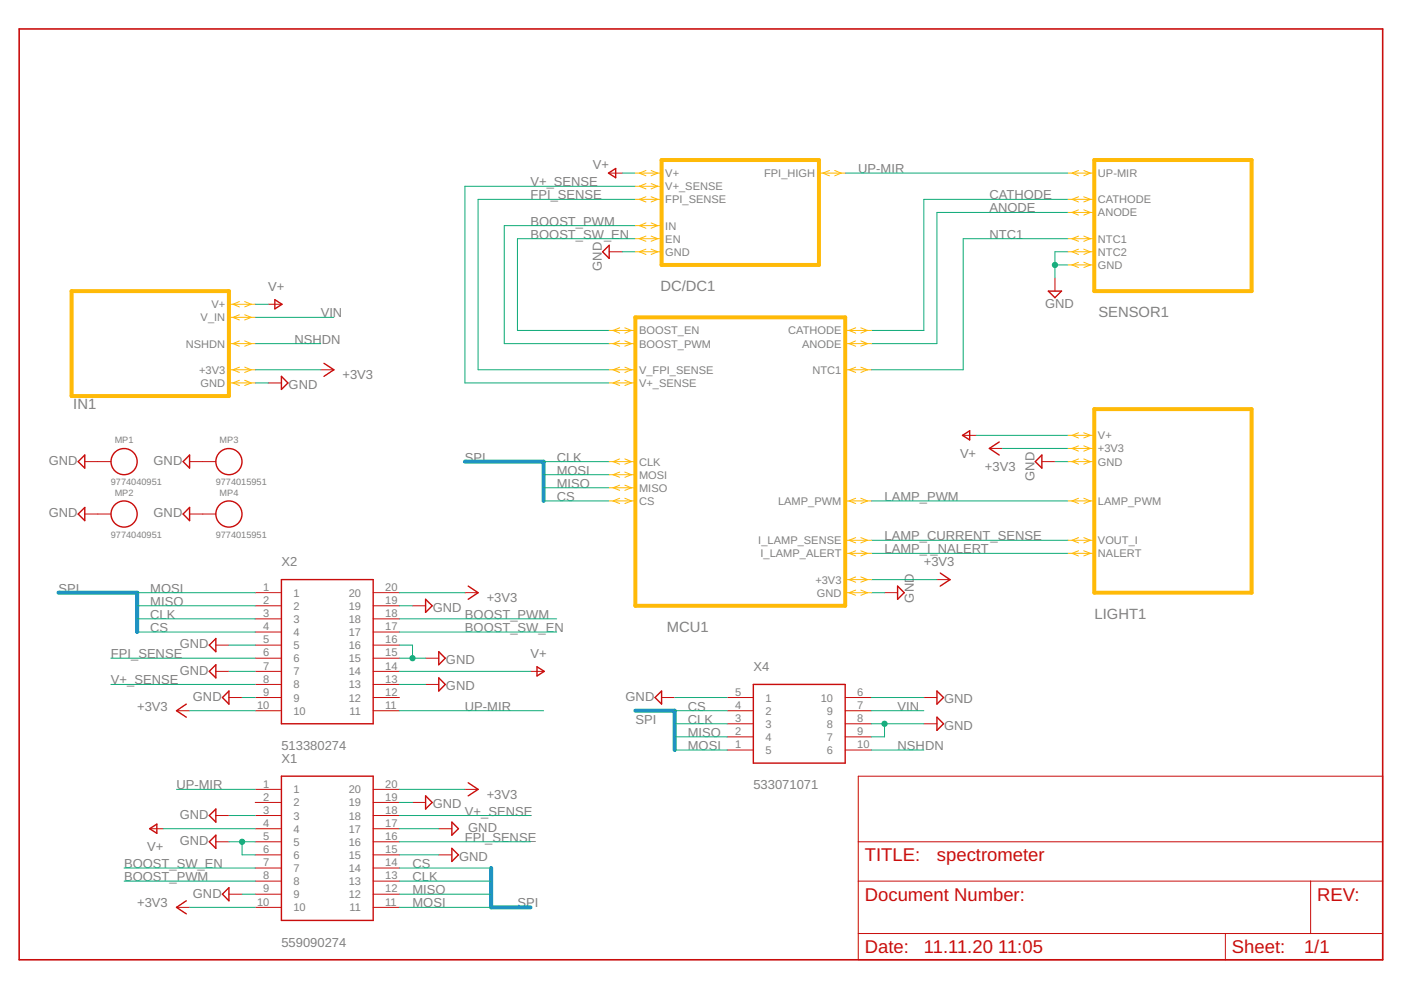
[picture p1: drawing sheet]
<svg xmlns="http://www.w3.org/2000/svg" width="297mm" height="210mm" viewBox="0 0 297 210" stroke-linecap="round" stroke-linejoin="round" font-family="sans-serif">
<g fill="none" stroke="#c90d0c" stroke-width=".3">
<path d="M129 36.7l1.5-1v2zM127.8 53.4l1.4-1.4v2.8zM58.3 63.5l1.5 1-1.5 1zM59.7 79.8l1.3 1.4-1.3 1.4zM68.7 77l2.1 1.4-2.1 1.4M222.3 61.7h2.8l-1.4 1.4zM18 96.5v2.8l-1.4-1.4zM40.2 96.5v2.8l-1.4-1.4zM204.1 92.3l1.5-1v2zM211.9 93.7l-2.1 1.4 2.1 1.4M220.9 96.5v2.8l-1.4-1.4zM18 107.6v2.8l-1.4-1.4z"/>
<path d="M40.2 107.6v2.8l-1.4-1.4zM44.4 136.8l1.4-1.4v2.8zM59.7 122.9h19.4v30.6h-19.4zM90.2 127.1l1.4 1.3-1.4 1.4zM93 138.2l1.4 1.4-1.4 1.3zM99.3 124.3l2.1 1.4-2.1 1.4M190.3 124.3l1.4 1.4-1.4 1.4zM199.3 121.5l2.1 1.4-2.1 1.4M39.5 149.3l-2.1 1.4 2.1 1.4M45.8 140.9v2.8l-1.4-1.4zM47.2 147.9l1.3-1.4v2.8zM93 143.7l1.4 1.4-1.4 1.4z"/>
<path d="M113.9 141.4l1.5 .9-1.5 1zM138.9 147.9l1.4-1.4v2.8zM159.7 145.1h19.5v16.7h-19.5zM198.6 146.5l1.4 1.4-1.4 1.4zM198.6 152.1l1.4 1.4-1.4 1.4zM31.7 175.7l1.6-1v2zM44.4 172.9l1.4-1.4v2.8zM45.8 177.1v2.8l-1.4-1.4zM59.7 164.6h19.4v30.6h-19.4zM90.2 168.7l1.4 1.4-1.4 1.4zM95.8 174.3l1.4 1.4-1.4 1.4zM95.8 179.9l1.4 1.4-1.4 1.3z"/>
<path d="M99.3 166l2.1 1.4-2.1 1.3M39.5 191l-2.1 1.4 2.1 1.4M48.5 188.2v2.8l-1.3-1.4z"/>
<circle cx="26.3" cy="97.9" r="2.77"/>
<circle cx="48.5" cy="97.9" r="2.77"/>
<circle cx="26.3" cy="109" r="2.77"/>
<circle cx="48.5" cy="109" r="2.77"/>
</g>
<g fill="none" stroke="#c90d0c" stroke-width=".21">
<path d="M129.2 36.7h2.7M129.2 53.4h2.7M223.7 58.9v2.8M56.9 64.5h2.8M68 78.4h2.8M18 97.9h5.5M40.2 97.9h5.6M56.9 81.2h2.8M204.2 92.3h2.8M209.8 95.1h2.8M220.9 97.9h2.8M18 109h5.5"/>
<path d="M40.2 109h5.6M45.8 136.8h2.7M54.1 125.7h5.6M54.1 136.8h5.6M54.1 128.4h5.6M54.1 131.2h5.6M54.1 134h5.6M54.1 139.6h5.6M79.1 125.7h5.6M79.1 136.8h5.6M79.1 128.4h5.6M79.1 131.2h5.6"/>
<path d="M79.1 134h5.6M79.1 139.6h5.6M87.5 128.4h2.7M90.2 139.6h2.8M98.6 125.7h2.8M187.5 125.7h2.8M198.6 122.9h2.8M37.4 150.7h2.8M45.8 142.3h2.7M48.5 147.9h2.8M54.1 147.9h5.6M54.1 150.7h5.6"/>
<path d="M54.1 142.3h5.6M54.1 145.1h5.6M79.1 147.9h5.6M79.1 150.7h5.6M79.1 142.3h5.6M79.1 145.1h5.6M90.2 145.1h2.8M112.5 142.3h2.8M140.3 147.9h2.7M154.2 147.9h5.5M154.2 150.7h5.5M154.2 153.5h5.5"/>
<path d="M154.2 156.2h5.5M154.2 159h5.5M179.2 147.9h5.5M179.2 150.7h5.5M179.2 153.5h5.5M179.2 156.2h5.5M179.2 159h5.5M195.9 147.9h2.7M195.9 153.5h2.7M31.9 175.7h2.7M45.8 178.5h2.7M45.8 172.9h2.7"/>
<path d="M54.1 178.5h5.6M54.1 167.4h5.6M54.1 170.1h5.6M54.1 172.9h5.6M54.1 175.7h5.6M79.1 178.5h5.6M79.1 167.4h5.6M79.1 170.1h5.6M79.1 172.9h5.6M79.1 175.7h5.6M87.5 170.1h2.7M93 175.7h2.8"/>
<path d="M98.6 167.4h2.8M182 164.6h111.2v38.9h-111.2zM182 178.5h111.2M37.4 192.4h2.8M48.5 189.6h2.8M54.1 186.8h5.6M54.1 181.3h5.6M54.1 184h5.6M54.1 189.6h5.6M54.1 192.4h5.6M79.1 186.8h5.6M79.1 181.3h5.6"/>
<path d="M79.1 184h5.6M79.1 189.6h5.6M79.1 192.4h5.6M93 181.3h2.8M182 186.8h111.2M182 197.9h111.2M259.8 197.9v5.6M277.9 186.8v11.1"/>
</g>
<path d="M4.1 6.1h289.1v197.4h-289.1z" fill="none" stroke="#c90d0c" stroke-width=".34"/>
<path d="M98.6 97.9h16.7v8.3M12.4 125.7h16.7v8.3M134.7 150.7h8.3v8.3M104.1 184v8.4h8.4" fill="none" stroke="#0696d7" stroke-width=".85"/>
<g fill="none" stroke="#0dab76" stroke-width=".21">
<path d="M131.9 36.7h2.8M134.7 39.5h-36.1v41.7h30.6M179.2 36.7h47.2M131.9 53.4h2.8M134.7 50.6h-25v19.5h19.5M134.7 42.3h-33.3v36.1h27.8M134.7 47.8h-27.8v25.1h22.3M223.7 56.2h2.7M226.4 50.6h-22.2v27.8h-19.5M226.4 53.4h-2.7v5.5M226.4 42.3h-30.5v27.8h-11.2M226.4 45h-27.8v27.9h-13.9"/>
<path d="M54.1 78.4h13.9M54.1 64.5h2.8M54.1 72.9h13.9M54.1 67.3h16.7M54.1 81.2h2.8M115.3 97.9h13.9M207 92.3h19.4M212.6 95.1h13.8M223.7 97.9h2.7M115.3 106.2h13.9M115.3 100.6h13.9M115.3 103.4h13.9"/>
<path d="M184.7 106.2h41.7M184.7 114.6h41.7M184.7 117.3h41.7M23.5 139.6h30.6M29.1 125.7h25M29.1 128.4h25M29.1 134h25M29.1 131.2h25M48.5 136.8h5.6M84.7 125.7h13.9M84.7 136.8h2.8v2.8M84.7 128.4h2.8"/>
<path d="M84.7 139.6h5.5M84.7 134h33.3M84.7 131.2h33.3M184.7 125.7h2.8M184.7 122.9h13.9M23.5 145.1h30.6M40.2 150.7h13.9M48.5 142.3h5.6M51.3 147.9h2.8M84.7 150.7h30.6M84.7 145.1h5.5M84.7 142.3h27.8"/>
<path d="M143 150.7h11.2M143 147.9h11.2M143 153.5h11.2M143 156.2h11.2M143 159h11.2M184.7 150.7h11.2M184.7 147.9h11.2M184.7 153.5h11.2M184.7 159h11.2M187.5 153.5v2.7h-2.8M34.6 175.7h19.5M37.4 167.4h16.7"/>
<path d="M48.5 172.9h5.6M48.5 178.5h5.6M51.3 178.5v2.8h2.8M84.7 167.4h13.9M84.7 172.9h27.8M84.7 170.1h2.8M84.7 178.5h27.8M84.7 175.7h8.3M26.3 184h27.8M26.3 186.8h27.8M40.2 192.4h13.9M51.3 189.6h2.8"/>
<path d="M84.7 189.6h19.4M84.7 181.3h8.3M84.7 192.4h19.4M84.7 184h19.4M84.7 186.8h19.4"/>
</g>
<g fill="#0dab76" stroke="#0dab76" stroke-width=".21">
<circle cx="223.7" cy="56.2" r=".55"/>
<circle cx="51.3" cy="178.5" r=".55"/>
<circle cx="87.5" cy="139.6" r=".55"/>
<circle cx="187.5" cy="153.5" r=".55"/>
</g>
<path d="M140.3 33.9h33.3v22.3h-33.3zM232 33.9h33.4v27.8h-33.4zM15.2 61.7h33.3v22.3h-33.3zM134.7 67.3h44.5v61.1h-44.5zM232 86.7h33.4v39h-33.4z" fill="none" stroke="#ffba08" stroke-width=".85"/>
<g fill="none" stroke="#ffba08" stroke-width=".21">
<path d="M134.7 36.7h5.6M134.7 39.5h5.6M136.9 36.2l-1.3 .5 1.3 .6M136.9 38.9l-1.3 .6 1.3 .5M138 36.2l1.4 .5-1.4 .6M138 38.9l1.4 .6-1.4 .5M173.6 36.7h5.6M175.9 36.2l-1.4 .5 1.4 .6M177 36.2l1.4 .5-1.4 .6M226.4 36.7h5.6M228.7 36.2l-1.4 .5 1.4 .6M229.8 36.2l1.4 .5-1.4 .6"/>
<path d="M134.7 53.4h5.6M134.7 42.3h5.6M134.7 47.8h5.6M134.7 50.6h5.6M136.9 52.8l-1.3 .6 1.3 .6M136.9 41.7l-1.3 .6 1.3 .5M136.9 47.3l-1.3 .5 1.3 .6M136.9 50.1l-1.3 .5 1.3 .6M138 52.8l1.4 .6-1.4 .6M138 41.7l1.4 .6-1.4 .5M138 47.3l1.4 .5-1.4 .6M138 50.1l1.4 .5-1.4 .6"/>
<path d="M226.4 53.4h5.6M226.4 42.3h5.6M226.4 50.6h5.6M226.4 45h5.6M226.4 56.2h5.6M228.7 44.5l-1.4 .5 1.4 .6M228.7 41.7l-1.4 .6 1.4 .5M228.7 55.6l-1.4 .6 1.4 .5M228.7 50.1l-1.4 .5 1.4 .6M228.7 52.8l-1.4 .6 1.4 .6M229.8 44.5l1.4 .5-1.4 .6M229.8 41.7l1.4 .6-1.4 .5"/>
<path d="M229.8 55.6l1.4 .6-1.4 .5M229.8 50.1l1.4 .5-1.4 .6M229.8 52.8l1.4 .6-1.4 .6M48.5 78.4h5.6M48.5 64.5h5.6M48.5 67.3h5.6M48.5 72.9h5.6M50.8 77.9l-1.4 .5 1.4 .6M50.8 63.9l-1.4 .6 1.4 .6M50.8 66.7l-1.4 .6 1.4 .5M50.8 72.3l-1.4 .6 1.4 .5M51.9 77.9l1.4 .5-1.4 .6"/>
<path d="M51.9 63.9l1.4 .6-1.4 .6M51.9 66.7l1.4 .6-1.4 .5M51.9 72.3l1.4 .6-1.4 .5M129.2 78.4h5.5M129.2 72.9h5.5M129.2 70.1h5.5M131.4 69.5l-1.4 .6 1.4 .5M131.4 77.9l-1.4 .5 1.4 .6M131.4 72.3l-1.4 .6 1.4 .5M132.5 69.5l1.4 .6-1.4 .5M132.5 77.9l1.4 .5-1.4 .6M132.5 72.3l1.4 .6-1.4 .5"/>
<path d="M179.2 78.4h5.5M179.2 72.9h5.5M179.2 70.1h5.5M181.4 69.5l-1.4 .6 1.4 .5M181.4 77.9l-1.4 .5 1.4 .6M181.4 72.3l-1.4 .6 1.4 .5M182.5 69.5l1.4 .6-1.4 .5M182.5 77.9l1.4 .5-1.4 .6M182.5 72.3l1.4 .6-1.4 .5M48.5 81.2h5.6M50.8 80.6l-1.4 .6 1.4 .5M51.9 80.6l1.4 .6-1.4 .5"/>
<path d="M129.2 81.2h5.5M129.2 97.9h5.5M131.4 80.6l-1.4 .6 1.4 .5M131.4 97.3l-1.4 .6 1.4 .5M132.5 80.6l1.4 .6-1.4 .5M132.5 97.3l1.4 .6-1.4 .5M226.4 97.9h5.6M226.4 92.3h5.6M226.4 95.1h5.6M228.7 91.8l-1.4 .5 1.4 .6M228.7 94.5l-1.4 .6 1.4 .6M228.7 97.3l-1.4 .6 1.4 .5"/>
<path d="M229.8 91.8l1.4 .5-1.4 .6M229.8 94.5l1.4 .6-1.4 .6M229.8 97.3l1.4 .6-1.4 .5M129.2 106.2h5.5M129.2 100.6h5.5M129.2 103.4h5.5M131.4 100.1l-1.4 .5 1.4 .6M131.4 102.9l-1.4 .5 1.4 .6M131.4 105.6l-1.4 .6 1.4 .6M132.5 100.1l1.4 .5-1.4 .6M132.5 102.9l1.4 .5-1.4 .6M132.5 105.6l1.4 .6-1.4 .6"/>
<path d="M179.2 106.2h5.5M179.2 114.6h5.5M179.2 117.3h5.5M181.4 116.8l-1.4 .5 1.4 .6M181.4 105.6l-1.4 .6 1.4 .6M181.4 114l-1.4 .6 1.4 .5M182.5 105.6l1.4 .6-1.4 .6M182.5 114l1.4 .6-1.4 .5M182.5 116.8l1.4 .5-1.4 .6M226.4 106.2h5.6M226.4 114.6h5.6M226.4 117.3h5.6"/>
<path d="M228.7 114l-1.4 .6 1.4 .5M228.7 116.8l-1.4 .5 1.4 .6M228.7 105.6l-1.4 .6 1.4 .6M229.8 114l1.4 .6-1.4 .5M229.8 116.8l1.4 .5-1.4 .6M229.8 105.6l1.4 .6-1.4 .6M179.2 125.7h5.5M179.2 122.9h5.5M181.4 125.1l-1.4 .6 1.4 .5M181.4 122.3l-1.4 .6 1.4 .5M182.5 125.1l1.4 .6-1.4 .5M182.5 122.3l1.4 .6-1.4 .5"/>
</g>
<g font-size="3.9" fill="#c90d0c">
<text x="183.4" y="182.6">TITLE:</text>
<text x="198.6" y="182.6">spectrometer</text>
<text x="183.4" y="191">Document Number:</text>
<text x="279.3" y="191">REV:</text>
<text x="183.4" y="202.1">Date:</text>
<text x="195.9" y="202.1">11.11.20</text>
<text x="211.6" y="202.1">11:05</text>
<text x="261.2" y="202.1">Sheet:</text>
<text x="276.5" y="202.1">1/1</text>
</g>
<g font-size="3.1" fill="#808080">
<text x="140" y="61.7">DC/DC1</text>
<text x="232.9" y="67.3">SENSOR1</text>
<text x="15.5" y="86.7">IN1</text>
<text x="232.1" y="131.2">LIGHT1</text>
<text x="141.4" y="134">MCU1</text>
</g>
<g font-size="2.8" fill="#808080">
<text x="125.7" y="35.9">V+</text>
<text x="112.5" y="39.5">V+_SENSE</text>
<text x="182" y="36.7">UP-MIR</text>
<text x="112.5" y="47.8">BOOST_PWM</text>
<text x="112.5" y="42.3">FPI_SENSE</text>
<text x="209.8" y="42.3">CATHODE</text>
<text x="209.8" y="45.1">ANODE</text>
<text x="112.5" y="50.6">BOOST_SW_EN</text>
<text x="209.8" y="50.6">NTC1</text>
<text x="127.6" y="57.4" transform="rotate(-90 127.6 57.4)">GND</text>
<text x="56.9" y="61.7">V+</text>
<text x="221.6" y="65.2">GND</text>
<text x="68" y="67.3">VIN</text>
<text x="62.4" y="72.8">NSHDN</text>
<text x="61.2" y="82.4">GND</text>
<text x="72.6" y="80.4">+3V3</text>
<text x="10.3" y="98.6">GND</text>
<text x="32.6" y="98.6">GND</text>
<text x="98.6" y="97.9">SPI</text>
<text x="118" y="97.9">CLK</text>
<text x="118" y="100.6">MOSI</text>
<text x="203.5" y="97">V+</text>
<text x="208.8" y="99.8">+3V3</text>
<text x="219.4" y="101.9" transform="rotate(-90 219.4 101.9)">GND</text>
<text x="118" y="103.4">MISO</text>
<text x="118" y="106.2">CS</text>
<text x="187.5" y="106.2">LAMP_PWM</text>
<text x="10.3" y="109.7">GND</text>
<text x="32.6" y="109.7">GND</text>
<text x="187.5" y="114.5">LAMP_CURRENT_SENSE</text>
<text x="187.5" y="117.3">LAMP_I_NALERT</text>
<text x="12.4" y="125.7">SPI</text>
<text x="31.9" y="125.7">MOSI</text>
<text x="59.7" y="120.1">X2</text>
<text x="195.9" y="120.1">+3V3</text>
<text x="31.9" y="131.2">CLK</text>
<text x="31.9" y="128.4">MISO</text>
<text x="91.8" y="129.7">GND</text>
<text x="98.6" y="131.2">BOOST_PWM</text>
<text x="103.2" y="127.6">+3V3</text>
<text x="193.8" y="127.7" transform="rotate(-90 193.8 127.7)">GND</text>
<text x="31.9" y="134">CS</text>
<text x="38.1" y="137.5">GND</text>
<text x="98.6" y="134">BOOST_SW_EN</text>
<text x="23.5" y="139.6">FPI_SENSE</text>
<text x="38.1" y="143">GND</text>
<text x="94.5" y="140.8">GND</text>
<text x="112.5" y="139.6">V+</text>
<text x="159.7" y="142.3">X4</text>
<text x="23.5" y="145.1">V+_SENSE</text>
<text x="40.9" y="148.6">GND</text>
<text x="94.5" y="146.4">GND</text>
<text x="132.6" y="148.6">GND</text>
<text x="200.2" y="149.2">GND</text>
<text x="29.1" y="150.7">+3V3</text>
<text x="98.6" y="150.7">UP-MIR</text>
<text x="134.7" y="153.5">SPI</text>
<text x="145.8" y="153.5">CLK</text>
<text x="145.8" y="150.7">CS</text>
<text x="190.3" y="150.7">VIN</text>
<text x="200.2" y="154.7">GND</text>
<text x="59.7" y="159">513380274</text>
<text x="59.7" y="161.8">X1</text>
<text x="145.8" y="159">MOSI</text>
<text x="145.8" y="156.2">MISO</text>
<text x="190.3" y="159">NSHDN</text>
<text x="37.4" y="167.4">UP-MIR</text>
<text x="159.7" y="167.4">533071071</text>
<text x="38.1" y="173.6">GND</text>
<text x="91.8" y="171.4">GND</text>
<text x="98.6" y="172.9">V+_SENSE</text>
<text x="103.2" y="169.3">+3V3</text>
<text x="38.1" y="179.2">GND</text>
<text x="98.6" y="178.5">FPI_SENSE</text>
<text x="99.3" y="176.4">GND</text>
<text x="26.3" y="184">BOOST_SW_EN</text>
<text x="31.2" y="180.4">V+</text>
<text x="87.5" y="184">CS</text>
<text x="97.3" y="182.5">GND</text>
<text x="26.3" y="186.8">BOOST_PWM</text>
<text x="40.9" y="190.3">GND</text>
<text x="87.5" y="186.8">CLK</text>
<text x="87.5" y="189.6">MISO</text>
<text x="29.1" y="192.4">+3V3</text>
<text x="87.5" y="192.4">MOSI</text>
<text x="109.7" y="192.4">SPI</text>
<text x="59.7" y="200.7">559090274</text>
</g>
<g font-size="2.3" fill="#808080">
<text x="141.1" y="37.5">V+</text>
<text x="141.1" y="40.3">V+_SENSE</text>
<text x="162" y="37.5">FPI_HIGH</text>
<text x="232.8" y="37.5">UP-MIR</text>
<text x="141.1" y="43.1">FPI_SENSE</text>
<text x="232.8" y="45.9">ANODE</text>
<text x="232.8" y="43.1">CATHODE</text>
<text x="141.1" y="48.7">IN</text>
<text x="141.1" y="51.4">EN</text>
<text x="232.8" y="51.4">NTC1</text>
<text x="141.1" y="54.2">GND</text>
<text x="232.8" y="57">GND</text>
<text x="232.8" y="54.2">NTC2</text>
<text x="44.8" y="65.3">V+</text>
<text x="42.5" y="68.1">V_IN</text>
<text x="135.5" y="70.9">BOOST_EN</text>
<text x="167.1" y="70.9">CATHODE</text>
<text x="39.4" y="73.7">NSHDN</text>
<text x="135.5" y="73.7">BOOST_PWM</text>
<text x="170.1" y="73.7">ANODE</text>
<text x="42.2" y="79.2">+3V3</text>
<text x="42.5" y="82">GND</text>
<text x="135.5" y="79.2">V_FPI_SENSE</text>
<text x="135.5" y="82">V+_SENSE</text>
<text x="172.3" y="79.2">NTC1</text>
<text x="232.8" y="93.1">V+</text>
<text x="232.8" y="95.9">+3V3</text>
<text x="135.5" y="98.7">CLK</text>
<text x="135.5" y="101.5">MOSI</text>
<text x="232.8" y="98.7">GND</text>
<text x="135.5" y="104.3">MISO</text>
<text x="135.5" y="107">CS</text>
<text x="165" y="107">LAMP_PWM</text>
<text x="232.8" y="107">LAMP_PWM</text>
<text x="160.8" y="115.4">I_LAMP_SENSE</text>
<text x="161.2" y="118.2">I_LAMP_ALERT</text>
<text x="232.8" y="115.4">VOUT_I</text>
<text x="232.8" y="118.2">NALERT</text>
<text x="55.8" y="125.3">1</text>
<text x="81.7" y="125.3">20</text>
<text x="172.9" y="123.7">+3V3</text>
<text x="55.8" y="128.1">2</text>
<text x="55.8" y="130.8">3</text>
<text x="62.2" y="126.5">1</text>
<text x="62.2" y="129.3">2</text>
<text x="74" y="129.3">19</text>
<text x="74" y="126.5">20</text>
<text x="81.7" y="130.8">18</text>
<text x="81.7" y="128.1">19</text>
<text x="173.2" y="126.5">GND</text>
<text x="55.8" y="133.6">4</text>
<text x="55.8" y="136.4">5</text>
<text x="62.2" y="132.1">3</text>
<text x="62.2" y="134.8">4</text>
<text x="62.2" y="137.6">5</text>
<text x="74" y="137.6">16</text>
<text x="74" y="134.8">17</text>
<text x="74" y="132.1">18</text>
<text x="81.7" y="136.4">16</text>
<text x="81.7" y="133.6">17</text>
<text x="55.8" y="139.2">6</text>
<text x="55.8" y="142">7</text>
<text x="62.2" y="140.4">6</text>
<text x="62.2" y="143.2">7</text>
<text x="74" y="143.2">14</text>
<text x="74" y="140.4">15</text>
<text x="81.7" y="142">14</text>
<text x="81.7" y="139.2">15</text>
<text x="55.8" y="144.7">8</text>
<text x="55.8" y="147.5">9</text>
<text x="62.2" y="146">8</text>
<text x="62.2" y="148.7">9</text>
<text x="74" y="148.7">12</text>
<text x="74" y="146">13</text>
<text x="81.7" y="147.5">12</text>
<text x="81.7" y="144.7">13</text>
<text x="155.9" y="147.5">5</text>
<text x="162.3" y="148.7">1</text>
<text x="174" y="148.7">10</text>
<text x="181.7" y="147.5">6</text>
<text x="54.5" y="150.3">10</text>
<text x="62.2" y="151.5">10</text>
<text x="74.1" y="151.5">11</text>
<text x="81.7" y="150.3">11</text>
<text x="155.9" y="150.3">4</text>
<text x="155.9" y="153.1">3</text>
<text x="155.9" y="155.9">2</text>
<text x="162.3" y="151.5">2</text>
<text x="162.3" y="154.3">3</text>
<text x="175.3" y="154.3">8</text>
<text x="175.3" y="151.5">9</text>
<text x="181.7" y="155.9">9</text>
<text x="181.7" y="153.1">8</text>
<text x="181.7" y="150.3">7</text>
<text x="155.9" y="158.6">1</text>
<text x="162.3" y="157.1">4</text>
<text x="162.3" y="159.9">5</text>
<text x="175.3" y="159.9">6</text>
<text x="175.3" y="157.1">7</text>
<text x="181.7" y="158.6">10</text>
<text x="55.8" y="167">1</text>
<text x="81.7" y="167">20</text>
<text x="55.8" y="169.8">2</text>
<text x="55.8" y="172.5">3</text>
<text x="62.2" y="168.2">1</text>
<text x="62.2" y="171">2</text>
<text x="62.2" y="173.8">3</text>
<text x="74" y="173.8">18</text>
<text x="74" y="171">19</text>
<text x="74" y="168.2">20</text>
<text x="81.7" y="172.5">18</text>
<text x="81.7" y="169.8">19</text>
<text x="55.8" y="175.3">4</text>
<text x="55.8" y="178.1">5</text>
<text x="62.2" y="176.5">4</text>
<text x="62.2" y="179.3">5</text>
<text x="74" y="179.3">16</text>
<text x="74" y="176.5">17</text>
<text x="81.7" y="178.1">16</text>
<text x="81.7" y="175.3">17</text>
<text x="55.8" y="180.9">6</text>
<text x="55.8" y="183.6">7</text>
<text x="62.2" y="182.1">6</text>
<text x="62.2" y="184.9">7</text>
<text x="74" y="184.9">14</text>
<text x="74" y="182.1">15</text>
<text x="81.7" y="183.6">14</text>
<text x="81.7" y="180.9">15</text>
<text x="54.5" y="192">10</text>
<text x="55.8" y="186.4">8</text>
<text x="55.8" y="189.2">9</text>
<text x="62.2" y="187.7">8</text>
<text x="62.2" y="190.4">9</text>
<text x="74" y="190.4">12</text>
<text x="74" y="187.7">13</text>
<text x="81.7" y="192">11</text>
<text x="81.7" y="189.2">12</text>
<text x="81.7" y="186.4">13</text>
<text x="62.2" y="193.2">10</text>
<text x="74.1" y="193.2">11</text>
</g>
<g font-size="1.9" fill="#808080">
<text x="24.3" y="94">MP1</text>
<text x="46.6" y="94">MP3</text>
<text x="23.5" y="102.9">9774040951</text>
<text x="24.3" y="105.1">MP2</text>
<text x="45.7" y="102.9">9774015951</text>
<text x="46.6" y="105.1">MP4</text>
<text x="23.5" y="114">9774040951</text>
<text x="45.7" y="114">9774015951</text>
</g>
</svg>
